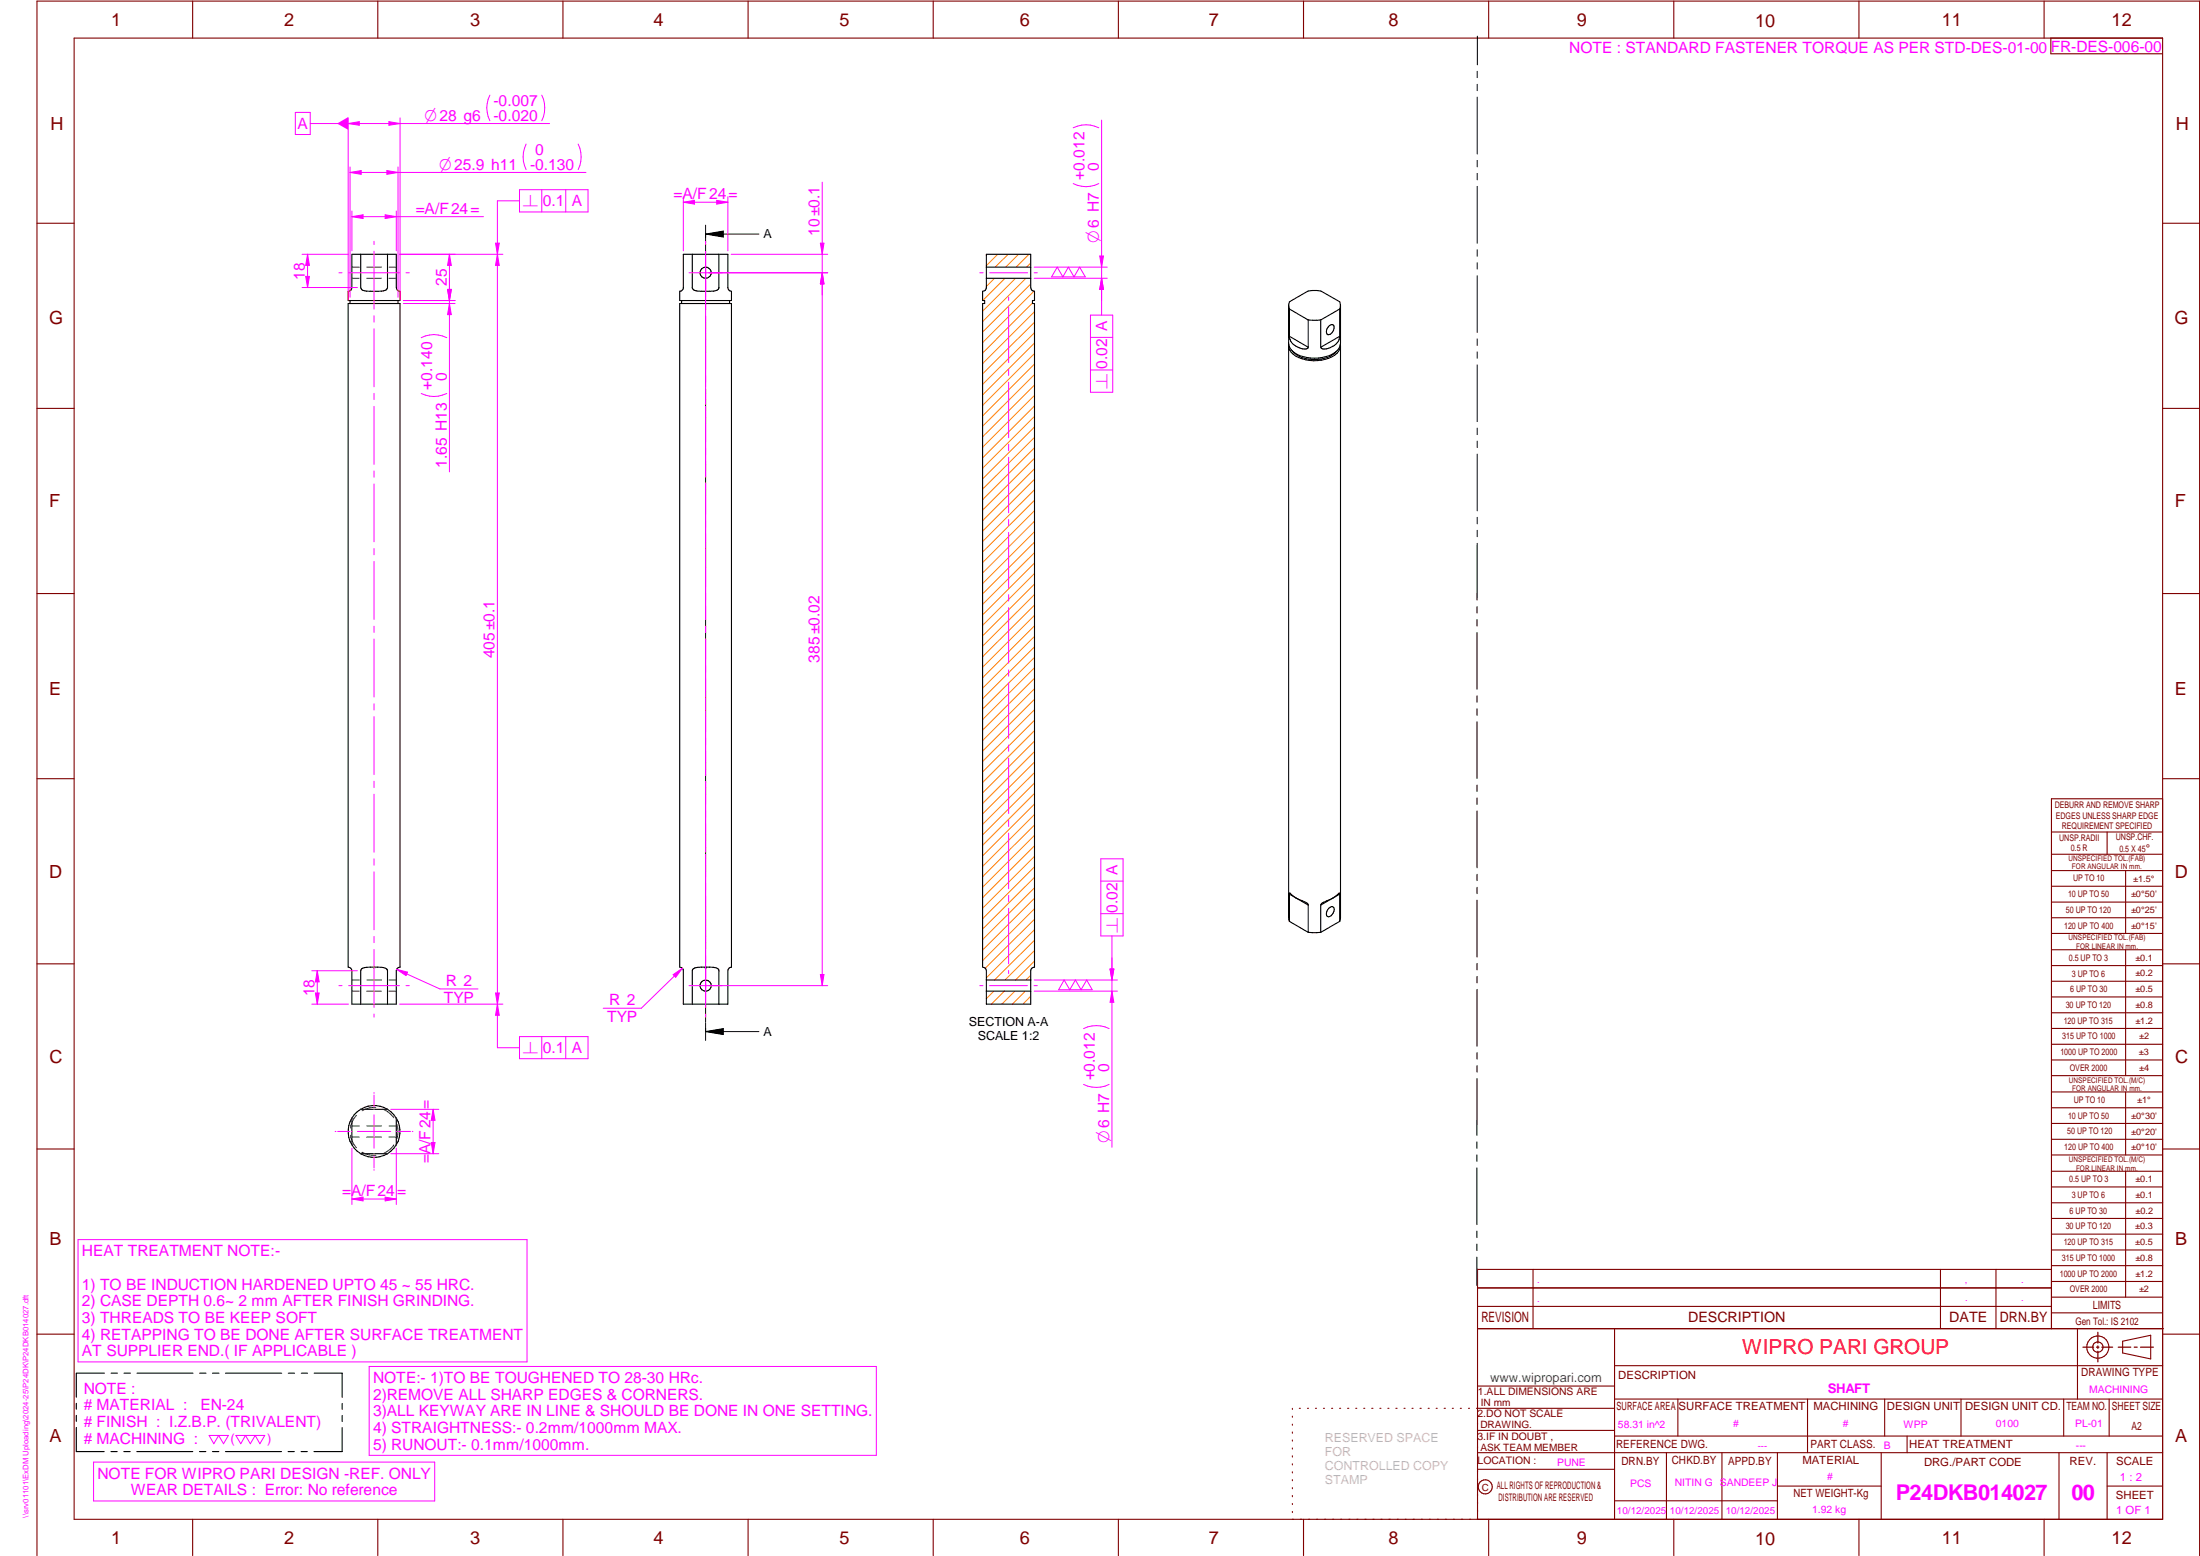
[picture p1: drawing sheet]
<svg xmlns="http://www.w3.org/2000/svg" width="594mm" height="420mm" viewBox="0 0 594 420" stroke-linecap="round" stroke-linejoin="round" font-family="sans-serif">
<g fill="none" stroke="#800000" stroke-width=".3">
<path d="M20 10.3h564v400h-564zM52 .3v10M102 .3v10M152 .3v10M202 .3v10M252 .3v10M302 .3v10M352 .3v10M402 .3v10M452 .3v10M502 .3v10M552 .3v10"/>
<path d="M553.8 10.3v4.2h30.1M10 60.3h10M584 60.3h10M10 110.3h10M584 110.3h10M10 160.3h10M584 160.3h10M10 210.3h10M584 215.7h-30v143.1M584 210.3h10M554 224.7h30M554 230.7h30"/>
<path d="M554 235.1h30M554 239.3h30M569 224.7v6M574 235.1v17M554 243.6h30M554 247.8h30M554 252.1h30M554 256.5h30M574 256.5v33.9M10 260.3h10M554 260.7h30M554 265h30"/>
<path d="M554 269.2h30M554 273.5h30M554 277.7h30M584 260.3h10M554 282h30M554 286.2h30M554 290.4h30M554 294.9h30M554 299.1h30M574 294.9v17M10 310.3h10M554 303.4h30"/>
<path d="M554 307.6h30M554 311.9h30M554 316.3h30M574 316.3v34M584 310.3h10M554 320.5h30M554 324.8h30M554 329h30M554 333.2h30M554 337.5h30M399 358.8h185.2M399 352.8h155"/>
<path d="M399 347.8h155M414 342.8v16M436 358.8v51.5M524 342.8v16M539 342.8v16M554 341.8h30M554 346h30M554 350.3h30M554 354.5h30M554 342.8h-155v67.5M561 358.8v19M10 360.3h10"/>
<path d="M399 374.3h37M436 368.8h148M436 377.8h148M453.1 377.8v10M488.1 377.8v14.5M508.9 377.8v10M529.5 377.8v10M557.3 377.8v10M569.5 377.8v10M573.2 362.2l7.6-1.6v6.3l-7.6-1.6zM584 360.3h10M349 380.3v.3"/>
<path d="M349 382.4v.3M349 384.6v.3M349 386.7v.3M349 388.8v.3M349 391v.3M349 393.1v.3M349 395.3v.3M349 397.4v.3M349 399.5v.3M350.9 380.3h.2M353.1 380.3h.2M355.2 380.3h.3"/>
<path d="M357.4 380.3h.3M359.6 380.3h.3M361.7 380.3h.3M363.9 380.3h.3M366.1 380.3h.3M368.3 380.3h.2M370.4 380.3h.3M372.6 380.3h.3M374.8 380.3h.3M376.9 380.3h.4M379.1 380.3h.3M381.3 380.3h.3"/>
<path d="M383.4 380.3h.4M385.6 380.3h.3M387.8 380.3h.3M390 380.3h.3M392.2 380.3h.3M394.3 380.3h.3M396.5 380.3h.3M398.7 380.3h37.3M399 386.2h37M399 396.7h37M436 387.8h148M450 392.3v18"/>
<path d="M465 392.3v18M480 392.3v18M508 392.3v18M515 387.8v4.5M556 392.3v18M569 392.3v18M584 392.3h-185M52 410.3v9.7M102 410.3v9.7M152 410.3v9.7M202 410.3v9.7M252 410.3v9.7"/>
<path d="M302 410.3v9.7M349 401.7v.3M349 403.8v.4M349 406v.3M349 408.1v.3M352 410.3v9.7M402 410.3v9.7M436 405.3h44M452 410.3v9.7M480 401.3h28M502 410.3v9.7M552 410.3v9.7"/>
<path d="M569 401.3h15M10 420v-419.7h584v419.7"/>
<circle cx="566.5" cy="363.8" r="2.99"/>
<circle cx="566.5" cy="363.7" r="1.41"/>
<circle cx="401.1" cy="401.5" r="1.9"/>
</g>
<g fill="none" stroke="#f0f" stroke-width=".27">
<path d="M101 295v.2M101 295.7v3.2M101 299.4v.2M90.5 305.5h.2M91.2 305.5h3.2M94.9 305.5h.1M95 310v15.2M96.5 305.5h9M101 301v9M101 311.5v.2M101 312.1v3.3M101 315.8v.2"/>
<path d="M107 310v15.2M107 305.5h.2M107.6 305.5h3.3M111.3 305.5h.2M95 323.8l3-.5v1zM25.3 394.8h92.1v10.5h-92.1z"/>
</g>
<g fill="none" stroke="#000" stroke-width=".3">
<path d="M398.9 19.3v1.7M398.9 9.8v7.7M398.9 22.8v1.7M398.9 26.2v15.4M398.9 43.3v1.7M398.9 46.9v1.7M398.9 50.3v15.4M95 68.7h12v8.9a1.01 1.01 0 0 0 1 1.1v2.5h-14v-2.5a1.01 1.01 0 0 0 1-1.1zM97.4 68.7v8.9l.4 .7a14 14 0 0 0 6.5 0l.3-.7v-8.9M184.5 68.7h12v8.9a1.01 1.01 0 0 0 1 1.1v2.5h-13.9v-2.5a1.01 1.01 0 0 0 .9-1.1zM194.1 68.7v8.9l-.3 .7a13.8 13.8 0 0 1-6.5 0l-.4-.7v-8.9M398.9 67.4v1.8"/>
<path d="M398.9 71v1.6M398.9 74.5v15.2M94 82h14v179.2a1.01 1.01 0 0 0-1 .9v9h-12v-9a1.01 1.01 0 0 0-1-.9zM94.5 81.2v.8M107.5 81.2v.8M183.6 82h13.9v179.2a1.01 1.01 0 0 0-1 .9v9h-12v-9a1.01 1.01 0 0 0-.9-.9zM184.1 81.2v.8M197 81.2v.8M398.9 91.5v1.8M398.9 95v1.7M398.9 98.6v15.2M398.9 115.6v1.7"/>
<path d="M398.9 119.1v1.7M398.9 122.6v15.3M398.9 139.7v1.7M398.9 143.2v1.7M398.9 146.7v15.3M398.9 163.8v1.7M398.9 167.3v1.7M398.9 170.8v15.3M398.9 187.9v1.7M398.9 191.4v1.7M398.9 194.9v15.3M398.9 212v1.7"/>
<path d="M398.9 215.5v1.7M398.9 219v15.3M398.9 236.1v1.7M398.9 239.6v1.7M398.9 243.1v15.3M104.6 271.1v-9l-.4-.6a13.8 13.8 0 0 0-6.4 0l-.4 .6v9M186.9 271.1v-9l.4-.6a13.8 13.8 0 0 1 6.5 0l.3 .6v9M398.9 260.2v1.7M398.9 263.7v1.7M398.9 267.2v15.3M97.4 299.6h7.2M97.4 299.6l-1.7 1.4-.7 .9"/>
<path d="M104.6 299.6a6.8 6.8 0 0 0-7.2 0M104.6 299.6l1.7 1.4 .7 .9M398.9 284.3v1.7M398.9 287.8v1.7M398.9 291.3l-.1 15.3M95 301.9a7 7 0 0 0 0 7.2M95 301.9v7.2M95 309.1l.7 .9 1.7 1.5M97.4 311.5h7.2M104.6 311.5a7.1 7.1 0 0 1-7.2 0M107 301.9v7.2M107 301.9a7 7 0 0 1 0 7.2"/>
<path d="M107 309.1l-.7 .9-1.7 1.5M398.8 308.4v1.6M398.8 311.9v1.7M398.8 315.4v15.3M398.8 332.4v1.8M398.8 336v1.7M398.8 339.5v7.6M20.6 378.9v1.6M28.2 370.8h-7.6v6.5M30 370.8h1.7M33.5 370.8h1.7M37 370.8h15.1"/>
<path d="M53.9 370.8h1.7M57.4 370.8h1.7M60.9 370.8h15.2M77.8 370.8h1.7M81.4 370.8h1.7M84.8 370.8h7.6v6.5M92.4 379v1.6M20.6 385.4v6.6h7.5M20.6 382.2v1.6M30 392h1.7M33.4 392h1.8M37 392h15.1"/>
<path d="M53.9 392h1.7M57.4 392h1.7M60.9 392h15.1M77.8 392h1.7M81.3 392h1.7M92.4 385.5v6.5h-7.6M92.4 382.2v1.6"/>
<circle cx="190.6" cy="73.6" r="1.5"/>
<circle cx="190.5" cy="266.1" r="1.5"/>
</g>
<path d="M566.5 359.7v3M562.5 363.8h2.9M566.1 363.8h.7M566.5 363.4v.7M566.5 364.9v2.8M567.6 363.8h2.9M572 363.8h3.4M576.3 363.8h.8M578 363.8h3.5" fill="none" stroke="#800000" stroke-width=".34"/>
<g fill="none" stroke="#008000" stroke-width=".27">
<path d="M95 75.1h2M95 72.1h2M99 75.1h4M99.1 72.1h3.9M105 75.1h2M105.1 72.1h1.9M95 267.6h2M95 264.6h2M99 267.6h4M99.1 264.6h3.9M100.9 261.2h.1M101 261.2h.1"/>
<path d="M101.2 261.2h.1M105 267.6h2M105.1 264.6h1.9M190.4 261.2h.1M190.5 261.2h.1M190.7 261.2h.1M97.5 299.5l-.1 .1M101.5 299.1a5.9 5.9 0 0 0-3.7 .8M103.4 299.5a6.2 6.2 0 0 1 2.9 2.3M104.4 299.4h.1M104.6 299.5v.1M94.7 306.5a6.4 6.4 0 0 0 1.6 3.4"/>
<path d="M94.9 302.2l-.1 .1M94.9 309l.1 .1M95 301.9l-.1 .1M95 307h2M95 304h2M96.3 301.2a6.1 6.1 0 0 0-1.6 3.4M97.4 311.5l.1 .1M97.7 311.7h.1M97.8 311.2h.1M97.8 311.2a6.3 6.3 0 0 0 3.7 .8M99 307h4M99.1 304h3.9"/>
<path d="M104.3 311.7h-.1M104.6 311.5l-.1 .1M105 307h2M105.1 304h1.9M106.3 309.2a5.8 5.8 0 0 1-2.9 2.3M107 301.9h.1M107 309.1h.1M107.1 302.1v.1M107.2 303.6a6.6 6.6 0 0 1 0 3.8"/>
</g>
<path d="M95 323.8l3-.5v1z" fill="#f0f"/>
<path d="M104 323.3l3 .5-3 .5z" fill="none" stroke="#f0f" stroke-width=".27"/>
<path d="M104 323.3l3 .5-3 .5z" fill="#f0f"/>
<path d="M105.5 299.6h13M105.5 311.5h13M116.5 308.5h1l-.5 3zM95 323.8h12" fill="none" stroke="#f0f" stroke-width=".27"/>
<path d="M116.5 308.5h1l-.5 3z" fill="#f0f"/>
<path d="M117 299.6l.5 2.9h-1z" fill="none" stroke="#f0f" stroke-width=".27"/>
<path d="M117 299.6l.5 2.9h-1z" fill="#f0f"/>
<g fill="none" stroke="#f0f" stroke-width=".27">
<path d="M289.8 34.5a7.8 7.8 0 0 1 6.9 0M296.7 49.6a7.5 7.5 0 0 1-6.9 0M264.6 73.7h.9M267.2 73.7h10.3M279.3 72.1h19.7M279.3 75.1h19.7M279.3 73.7h.8M297 69.1h1l-.5 3zM272.4 80.2v.9M272.4 82.9v15M272.4 99.7v1.7M272.4 103.2v15"/>
<path d="M272.4 120v1.7M272.4 123.5v15M272.4 140.3v1.7M272.4 143.8v15M272.4 160.6v1.7M272.4 164.1v15M272.4 180.9v1.7M272.4 184.4v15M272.4 201.2v1.7M272.4 204.7v15M272.4 221.5v1.7M272.4 225v15"/>
<path d="M272.4 241.8v1.7M272.4 245.3v15M264.6 266.1h.8M267.2 266.1h10.2M272.4 262v.9M279.2 266.1h.9M117 299.6v11.9"/>
</g>
<g fill="none" stroke="#ff8000" stroke-width=".27">
<path d="M266.6 68.7l-.2 .2M268.6 75.1l-2.2 2.2M269.4 68.7l-3 3M271.4 75.1l-6 6.1M272.2 68.7l-3.5 3.4M274.2 75.1l-8.9 8.9M275 68.7l-3.4 3.4M277 75.1l-11.7 11.7M277.9 68.7l-3.5 3.4M278.3 71l-1.1 1.1M278.3 76.7l-13 13M279.2 78.6l-13.9 13.9"/>
<path d="M278.8 81.8l-13.5 13.5M279.4 84.2l-14.1 14M279.4 87l-14.1 14M279.4 89.8l-14.1 14M279.4 92.6l-14.1 14M279.4 95.5l-14.1 14M279.4 98.3l-14.1 14M279.4 101.1l-14.1 14M279.4 104l-14.1 13.9M279.4 106.8l-14.1 14M279.4 109.6l-14.1 14M279.4 112.4l-14.1 14"/>
<path d="M279.4 115.3l-14.1 14M279.4 118.1l-14.1 14M279.4 120.9l-14.1 14M279.4 123.7l-14.1 14.1M279.4 126.6l-14.1 14M279.4 129.4l-14.1 14M279.4 132.2l-14.1 14M279.4 135.1l-14.1 14M279.4 137.9l-14.1 14M279.4 140.7l-14.1 14M279.4 143.6l-14.1 14M279.4 146.4l-14.1 14"/>
<path d="M279.4 149.2l-14.1 14M279.4 152l-14.1 14M279.4 154.9l-14.1 14M279.4 157.7l-14.1 14M279.4 160.5l-14.1 14M279.4 163.4l-14.1 13.9M279.4 166.2l-14.1 14M279.4 169l-14.1 14M279.4 171.8l-14.1 14M279.4 174.7l-14.1 14M279.4 177.5l-14.1 14M279.4 180.3l-14.1 14"/>
<path d="M279.4 183.1l-14.1 14M279.4 186l-14.1 14M279.4 188.8l-14.1 14M279.4 191.6l-14.1 14M279.4 194.5l-14.1 13.9M279.4 197.3l-14.1 14M279.4 200.1l-14.1 14M279.4 202.9l-14.1 14.1M279.4 205.8l-14.1 14M279.4 208.6l-14.1 14M279.4 211.4l-14.1 14M279.4 214.2l-14.1 14.1"/>
<path d="M279.4 217.1l-14.1 14M279.4 219.9l-14.1 14M279.4 222.8l-14.1 13.9M279.4 225.6l-14.1 14M279.4 228.4l-14.1 14M279.4 231.2l-14.1 14M279.4 234.1l-14.1 14M279.4 236.9l-14.1 14M279.4 239.7l-14.1 14M279.4 259.5l-5.2 5.1M279.4 256.7l-8 7.9M279.4 248.2l-13.3 13.3"/>
<path d="M279.4 253.9l-10.8 10.7M279.4 242.5l-14.1 14M279.4 245.4l-14.1 14M279.4 251l-13 13M268.4 267.6l-2 2.1M271.2 267.6l-3.5 3.5M274.1 267.6l-3.6 3.5M276.9 267.6l-3.5 3.5M278.3 269l-2.1 2.1M278.3 263.4l-1.3 1.2"/>
</g>
<path d="M266.4 68.7h11.9v8.9a1.01 1.01 0 0 0 1.1 1.1v2.5h-.6v.8h.6v179.2a1.01 1.01 0 0 0-1.1 .9v9h-11.9v-9a1.01 1.01 0 0 0-1.1-.9v-179.2h.6v-.8h-.6v-2.5a1.01 1.01 0 0 0 1.1-1.1zM266.4 75.1h11.9M266.4 72.1h11.9M266.4 267.6h11.9M266.4 264.6h11.9" fill="none" stroke="#000" stroke-width=".3"/>
<path d="M297 69.1h1l-.5 3z" fill="#f0f"/>
<path d="M297.5 75.1l.5 3h-1z" fill="none" stroke="#f0f" stroke-width=".27"/>
<path d="M297.5 75.1l.5 3h-1z" fill="#f0f"/>
<path d="M297.5 32.4v48.8M279.3 267.6h22.4M279.3 264.6h22.4M299.5 277.7a7.8 7.8 0 0 0-6.9 0M300.3 267.6l.5 3h-1zM299.5 292.8a7.8 7.8 0 0 1-6.9 0" fill="none" stroke="#f0f" stroke-width=".27"/>
<path d="M300.3 267.6l.5 3h-1z" fill="#f0f"/>
<path d="M299.8 261.7h1l-.5 2.9z" fill="none" stroke="#f0f" stroke-width=".27"/>
<path d="M299.8 261.7h1l-.5 2.9z" fill="#f0f"/>
<path d="M300.3 252.7v57.1" fill="none" stroke="#f0f" stroke-width=".27"/>
<path d="M299.8 261.7h1l-.5 2.9z" fill="#f0f"/>
<path d="M297.5 75.1v10M297.3 237.9h6M297.3 231.9h6v20.8h-6zM297.3 246.7h6M299.8 261.7h1l-.5 2.9z" fill="none" stroke="#f0f" stroke-width=".27"/>
<path d="M297.5 75.1l.5 3h-1z" fill="#f0f"/>
<path d="M107.9 68.7h27.9M285.5 72.1l1.5 2.7 1.5-2.7 1.5 2.7 1.5-2.7 1.6 2.7h-9.1zM297.5 75.1l.5 3h-1zM294.5 99.9h6M294.5 91.1h6M294.5 85.1h6v20.8h-6zM107.9 271.1h27.9M133.8 268.1h1l-.5 3zM287.4 264.6l1.5 2.7 1.5-2.7 1.5 2.7 1.5-2.7 1.5 2.7h-9zM99.7 369h136.9v24h-136.9zM56.5 387.6h5.2l-1.3 2.2-1.4-2.2-1.3 2.2zM63.7 387.6h7.8l-1.3 2.2-1.3-2.2-1.3 2.2-1.3-2.2-1.3 2.2z" fill="none" stroke="#f0f" stroke-width=".27"/>
<g fill="none" stroke="#000" stroke-width=".27">
<path d="M190.5 60.8v4.8M190.5 65.8v14.3M190.5 63.2h14.4M190.5 63.2l4.8-.8v1.6zM190.5 81.9v1.7M190.5 85.4v14.3M190.5 101.5v1.7M190.5 105v14.3M190.5 121.1v1.7M190.5 124.5v14.4M190.5 140.6v1.7M190.5 144.1v14.3"/>
<path d="M190.5 160.2v1.7M190.5 163.7v14.3M190.5 179.8v1.7M190.5 183.3v14.3M190.5 199.3v1.8M190.5 202.9v14.3M190.5 218.9v1.7M190.5 222.5v14.2M190.5 238.5v1.7M190.5 242v14.3M190.5 258.1v1.7M190.5 278.6l4.8-.9v1.7z"/>
<path d="M190.5 261.6v14.3M190.5 276.1v4.9M190.5 278.6h14.4"/>
</g>
<path d="M190.5 63.2l4.8-.8v1.6zM190.5 278.6l4.8-.9v1.7z" fill="#000"/>
<g fill="none" stroke="#000" stroke-width=".3">
<path d="M348 93.3v154.5l.2 1M348 82.5v10.2a4.2 4.2 0 0 0 3.8 3.6 10 10 0 0 0 9.4-1.8l.4-.6 .4-1.2v-10.2M348 93v.3M348.2 90.8l5.1 3M348.2 83.4l-.2-1.2 .2-.7 5.1-2.9 2.3-.2 1.1 .2 5.1 2.9 .1 1.3-.1 .6M348.2 83.4l5.1 3M348.2 83.4v7.7a4.3 4.3 0 0 0 4.9 3l.2-.3M349 94.8a9.1 9.1 0 0 0 10.9 1l1.1-1M353.3 86.4h3.4M353.3 86.4v7.4M356.7 86.4v7.4M359 87.9l.4-.2a.68 .68 0 0 1 .7 .2 .68 .68 0 0 1 .1 .7l-.1 .5a1.32 1.32 0 0 1-1.8 1.1l-.1-.2a2.06 2.06 0 0 1 .8-2.1z"/>
<path d="M361.8 90.8l-5.1 3M361.8 90.8a4.1 4.1 0 0 1-4.9 3.3l-.2-.3M361.8 83.4v7.4M361.8 83.4l-5.1 3M361.9 93a3.8 3.8 0 0 1-3.1 3.7 10.6 10.6 0 0 1-9.6-1 3.2 3.2 0 0 1-1.2-2.4M362 93.3v154.5l-.2 1M348.2 248.8l5.1 3M348.2 241.4l5.1 3M353.3 244.4l-.5-.6a13 13 0 0 1-4.4-2.6l-.2 .1v7.5M353.3 244.4v7.4M356.7 244.4v7.4M356.7 251.8h-3.4"/>
<path d="M358.8 245.3a.85 .85 0 0 1 1.3-.3 1.78 1.78 0 0 1-1.6 2.5 1.6 1.6 0 0 1 .3-2.2zM361.6 241.2h.1M361.6 241.2a11 11 0 0 1-4.5 2.6l-.4 .6M361.7 241.2l.1 .2M361.8 241.4l-5.1 3M361.8 248.8l-5.1 3M361.8 241.4v7.4"/>
</g>
<path d="M133.8 268.1h1l-.5 3z" fill="#f0f"/>
<path d="M134.3 68.7l.5 3h-1z" fill="none" stroke="#f0f" stroke-width=".27"/>
<path d="M134.3 68.7l.5 3h-1z" fill="#f0f"/>
<path d="M95 57v10.7M95 58.5l3-.5v1zM107 57v10.7M134.3 68.7v202.4" fill="none" stroke="#f0f" stroke-width=".27"/>
<path d="M95 58.5l3-.5v1z" fill="#f0f"/>
<path d="M104 58l3 .5-3 .5z" fill="none" stroke="#f0f" stroke-width=".27"/>
<path d="M104 58l3 .5-3 .5z" fill="#f0f"/>
<path d="M95 58.5h35.5M184.5 54.6l3-.5v1zM184.5 53.1v14.6M196.5 53.1v14.6" fill="none" stroke="#f0f" stroke-width=".27"/>
<path d="M184.5 54.6l3-.5v1z" fill="#f0f"/>
<path d="M193.5 54.1l3 .5-3 .5z" fill="none" stroke="#f0f" stroke-width=".27"/>
<path d="M193.5 54.1l3 .5-3 .5z" fill="#f0f"/>
<path d="M184.5 54.6h12M191.4 73.7h32.1M197.4 68.7h26.1M221.5 65.7h1l-.5 3zM21.1 334.7h121.2v33h-121.2z" fill="none" stroke="#f0f" stroke-width=".27"/>
<path d="M221.5 65.7h1l-.5 3z" fill="#f0f"/>
<path d="M222 73.7l.5 3h-1z" fill="none" stroke="#f0f" stroke-width=".27"/>
<path d="M222 73.7l.5 3h-1z" fill="#f0f"/>
<path d="M222 49.2v30.5M191.4 73.7h32.1M222 73.7l.5 3h-1zM191.4 266.1h32.1" fill="none" stroke="#f0f" stroke-width=".27"/>
<path d="M222 73.7l.5 3h-1z" fill="#f0f"/>
<path d="M221.5 263.1h1l-.5 3z" fill="none" stroke="#f0f" stroke-width=".27"/>
<path d="M221.5 263.1h1l-.5 3z" fill="#f0f"/>
<path d="M81.6 77.6h14.9M81.6 68.7h12.5M83.1 68.7l.5 3h-1.1zM222 73.7v192.4" fill="none" stroke="#f0f" stroke-width=".27"/>
<path d="M83.1 68.7l.5 3h-1.1z" fill="#f0f"/>
<path d="M82.5 74.6h1.1l-.5 3z" fill="none" stroke="#f0f" stroke-width=".27"/>
<path d="M82.5 74.6h1.1l-.5 3z" fill="#f0f"/>
<path d="M83.1 68.7v8.9M84.2 262.1h12.3M84.2 271.1h9.9M85.2 268.1h1l-.5 3z" fill="none" stroke="#f0f" stroke-width=".27"/>
<path d="M85.2 268.1h1l-.5 3z" fill="#f0f"/>
<path d="M85.7 262.1l.5 3h-1z" fill="none" stroke="#f0f" stroke-width=".27"/>
<path d="M85.7 262.1l.5 3h-1z" fill="#f0f"/>
<path d="M107.9 68.7h15M121.4 68.7l.5 3h-1zM108.9 81.2h14M85.7 262.1v9" fill="none" stroke="#f0f" stroke-width=".27"/>
<path d="M121.4 68.7l.5 3h-1z" fill="#f0f"/>
<path d="M120.9 78.1h1l-.5 3.1z" fill="none" stroke="#f0f" stroke-width=".27"/>
<path d="M120.9 78.1h1l-.5 3.1z" fill="#f0f"/>
<path d="M120.9 78.1h1l-.5 3.1zM121.4 68.7v12.5M108.9 81.2h14M108.9 82h14M120.6 91.2a7.5 7.5 0 0 0-6.9 0M120.6 106.3a7.8 7.8 0 0 1-6.9 0" fill="none" stroke="#f0f" stroke-width=".27"/>
<path d="M120.9 78.1h1l-.5 3.1z" fill="#f0f"/>
<path d="M121.4 82l.5 3h-1z" fill="none" stroke="#f0f" stroke-width=".27"/>
<path d="M121.4 82l.5 3h-1z" fill="#f0f"/>
<path d="M121.4 75.1v52.3M107.1 261.7l3 .8-.5 .9zM107.1 261.7l11.7 5.3h10.3" fill="none" stroke="#f0f" stroke-width=".27"/>
<path d="M107.1 261.7l3 .8-.5 .9z" fill="#f0f"/>
<path d="M181.8 263.2l2.5-1.7-1.9 2.4zM184.3 261.5l-11.1 10.7h-10.3" fill="none" stroke="#f0f" stroke-width=".27"/>
<path d="M181.8 263.2l2.5-1.7-1.9 2.4z" fill="#f0f"/>
<g fill="none" stroke="#f0f" stroke-width=".27">
<path d="M142.1 38.9a7.8 7.8 0 0 0 0 6.9M156.1 38.9a7.8 7.8 0 0 1 0 6.9M94.5 46.6l3-.5v1zM94.5 45.1v35.2M107.5 45.1v35.2M91.5 73.7h.9M94.1 73.7h13.8M101 65.2v.8M101 67.8v15.7M109.6 73.7h.9M186 73.7h9M190.5 65.2v.8"/>
<path d="M190.5 67.8v41.4M101 85.3v1.7M101 88.8v15.6M101 106.2v1.7M101 109.7v15.7M190.5 109.7v19.2M101 127.2v1.7M101 130.7v15.6M190.5 130.4v17.5M101 148.1v1.7M101 151.6v15.7M190.5 148.1v3.3"/>
<path d="M190.5 151.6v15.7M101 169.1v1.7M101 172.6v15.6M190.5 169.1v1.7M190.5 172.6v15.6M101 190v1.7M101 193.5v15.7M190.5 188.4v3.3M190.5 191.9v17.6M101 210.9v1.8M101 214.5v15.6M190.5 210.9v19.2"/>
<path d="M101 231.9v1.7M101 235.4v15.7M190.5 230.6v41.4M101 252.9v1.7M101 256.4v15.6M91.5 266.1h.9M94.1 266.1h13.8M101 273.8v.9M109.6 266.1h.9M186 266.1h9M190.5 273.8v.9"/>
</g>
<path d="M94.5 46.6l3-.5v1z" fill="#f0f"/>
<path d="M104.5 46.1l3 .5-3 .5z" fill="none" stroke="#f0f" stroke-width=".27"/>
<path d="M104.5 46.1l3 .5-3 .5z" fill="#f0f"/>
<path d="M94 33.4l3-.5v.9zM94 31.8v49.3M108 31.8v49.3M132.3 25.7a7.5 7.5 0 0 0 0 6.9M146.3 25.7a7.8 7.8 0 0 1 0 6.9M94.5 46.6h63.7" fill="none" stroke="#f0f" stroke-width=".27"/>
<path d="M94 33.4l3-.5v.9z" fill="#f0f"/>
<path d="M105 32.9l3 .5-3 .4z" fill="none" stroke="#f0f" stroke-width=".27"/>
<path d="M105 32.9l3 .5-3 .4z" fill="#f0f"/>
<path d="M83.8 33.4h64.6" fill="none" stroke="#f0f" stroke-width=".27"/>
<path d="M91 33.4l3-1.8v3.5z" fill="#f0f"/>
<path d="M79.7 30.4h4.1v5.9h-4.1zM134.3 54.2v14.5" fill="none" stroke="#f0f" stroke-width=".27"/>
<path d="M133.8 65.7h1l-.5 3z" fill="#f0f"/>
<path d="M134.3 54.2h6M140.3 51.2h18.5v6h-18.5zM146.3 51.2v6M152.8 51.2v6M133.8 65.7h1l-.5 3zM134.3 271.1v11.8" fill="none" stroke="#f0f" stroke-width=".27"/>
<path d="M134.3 271.1l.5 3.1h-1z" fill="#f0f"/>
<path d="M134.3 271.1l.5 3.1h-1zM140.3 279.9h18.5v6h-18.5zM146.3 279.9v6M152.8 279.9v6M134.3 282.9h6" fill="none" stroke="#f0f" stroke-width=".27"/>
<g font-size="5.9" fill="#f0f">
<text x="511.9" y="405.1">P24DKB014027</text>
<text x="559.4" y="405.1">00</text>
</g>
<text font-size="5.6" fill="#f00" x="470.5" y="365.5">WIPRO PARI GROUP</text>
<g font-size="4.9" fill="#800000">
<text x="30" y="6.9">1</text>
<text x="76.7" y="6.9">2</text>
<text x="127" y="6.9">3</text>
<text x="176.5" y="6.9">4</text>
<text x="226.7" y="6.9">5</text>
<text x="275.4" y="6.9">6</text>
<text x="326.4" y="6.9">7</text>
<text x="375" y="6.9">8</text>
<text x="425.8" y="6.9">9</text>
<text x="473.9" y="7.3">10</text>
<text x="524.3" y="6.9">11</text>
<text x="570.2" y="6.9">12</text>
<text x="13.6" y="35.1">H</text>
<text x="587.6" y="35.1">H</text>
<text x="13.2" y="87.5">G</text>
<text x="587.2" y="87.5">G</text>
<text x="13.2" y="137">F</text>
<text x="587.2" y="137">F</text>
<text x="13.2" y="187.6">E</text>
<text x="587.2" y="187.6">E</text>
<text x="13.2" y="237">D</text>
<text x="587.2" y="237">D</text>
<text x="13.4" y="287.1">C</text>
<text x="587.4" y="287.1">C</text>
<text x="13.4" y="336.2">B</text>
<text x="587.4" y="336.2">B</text>
<text x="13.4" y="389.3">A</text>
<text x="587.4" y="389.3">A</text>
<text x="30" y="416.9">1</text>
<text x="76.7" y="416.9">2</text>
<text x="127" y="416.9">3</text>
<text x="176.5" y="416.9">4</text>
<text x="226.7" y="416.9">5</text>
<text x="275.4" y="416.9">6</text>
<text x="326.4" y="416.9">7</text>
<text x="375" y="416.9">8</text>
<text x="425.8" y="416.9">9</text>
<text x="473.9" y="417.3">10</text>
<text x="524.3" y="416.9">11</text>
<text x="570.2" y="416.9">12</text>
</g>
<g font-size="4.6" fill="#f0f">
<text x="114.7" y="32.6">O28 g6</text>
<text x="118.6" y="45.8">O25.9 h11</text>
<text x="141.2" y="55.7">n</text>
<text x="296.7" y="65.5" transform="rotate(-90 296.7 65.5)">O6 H7</text>
<text x="299" y="105" transform="rotate(-90 299 105)">n</text>
<text x="301.7" y="251.8" transform="rotate(-90 301.7 251.8)">n</text>
<text x="141.2" y="284.4">n</text>
<text x="299.5" y="308.7" transform="rotate(-90 299.5 308.7)">O6 H7</text>
</g>
<g font-size="4.2" fill="#f0f">
<text x="423.7" y="14.3">NOTE : STANDARD FASTENER TORQUE AS PER STD-DES-01-00</text>
<text x="553.8" y="14">FR-DES-006-00</text>
<text x="133.3" y="28.7">-0.007</text>
<text x="80.3" y="34.8">A</text>
<text x="133.3" y="32.6">-0.020</text>
<text x="144.5" y="41.9">0</text>
<text x="143.1" y="45.8">-0.130</text>
<text x="296.7" y="46.1" transform="rotate(-90 296.7 46.1)">0</text>
<text x="181.9" y="53.8">=A/F24</text>
<text x="196.8" y="53.8">=</text>
<text x="292.8" y="48.6" transform="rotate(-90 292.8 48.6)">+0.012</text>
<text x="112.3" y="57.7">=A/F24=</text>
<text x="146.6" y="55.7">0.1 A</text>
<text x="221.3" y="63.7" transform="rotate(-90 221.3 63.7)">10±0.1</text>
<text x="82.3" y="75.5" transform="rotate(-90 82.3 75.5)">18</text>
<text x="120.6" y="77.3" transform="rotate(-90 120.6 77.3)">25</text>
<text x="299" y="99.6" transform="rotate(-90 299 99.6)">0.02 A</text>
<text x="116.7" y="105.2" transform="rotate(-90 116.7 105.2)">+0.140</text>
<text x="120.6" y="102.8" transform="rotate(-90 120.6 102.8)">0</text>
<text x="120.6" y="126.4" transform="rotate(-90 120.6 126.4)">1.65 H13</text>
<text x="133.6" y="177.8" transform="rotate(-90 133.6 177.8)">405±0.1</text>
<text x="221.3" y="179" transform="rotate(-90 221.3 179)">385±0.02</text>
<text x="301.7" y="246.4" transform="rotate(-90 301.7 246.4)">0.02 A</text>
<text x="84.9" y="269" transform="rotate(-90 84.9 269)">18</text>
<text x="120.3" y="266.3">R 2</text>
<text x="119.8" y="270.8">TYP</text>
<text x="164" y="276">TYP</text>
<text x="164.5" y="271.5">R 2</text>
<text x="146.6" y="284.4">0.1 A</text>
<text x="295.6" y="291.8" transform="rotate(-90 295.6 291.8)">+0.012</text>
<text x="299.5" y="289.3" transform="rotate(-90 299.5 289.3)">0</text>
<text x="116.2" y="299.3" transform="rotate(-90 116.2 299.3)">=</text>
<text x="116.2" y="314.2" transform="rotate(-90 116.2 314.2)">=A/F24</text>
<text x="92.4" y="323">=A/F24</text>
<text x="107.2" y="323">=</text>
<text x="22.1" y="339.3">HEAT TREATMENT NOTE:-</text>
<text x="22.1" y="348.2">1) TO BE INDUCTION HARDENED UPTO 45 ~ 55 HRC.</text>
<text x="22.1" y="352.8">2) CASE DEPTH 0.6~ 2 mm AFTER FINISH GRINDING.</text>
<text x="22.1" y="357.3">3) THREADS TO BE KEEP SOFT</text>
<text x="22.1" y="361.7">4) RETAPPING TO BE DONE AFTER SURFACE TREATMENT</text>
<text x="22.1" y="366.2">AT SUPPLIER END.( IF APPLICABLE )</text>
<text x="22.6" y="376.3">NOTE :</text>
<text x="100.7" y="373.5">NOTE:- 1)TO BE TOUGHENED TO 28-30 HRc.</text>
<text x="100.7" y="378">2)REMOVE ALL SHARP EDGES &amp; CORNERS.</text>
<text x="22.6" y="380.8"># MATERIAL :</text>
<text x="54.1" y="380.8">EN-24</text>
<text x="100.7" y="382.5">3)ALL KEYWAY ARE IN LINE &amp; SHOULD BE DONE IN ONE SETTING.</text>
<text x="22.6" y="385.3"># FINISH : I.Z.B.P. (TRIVALENT)</text>
<text x="22.6" y="389.8"># MACHINING :</text>
<text x="100.7" y="387">4) STRAIGHTNESS:- 0.2mm/1000mm MAX.</text>
<text x="100.7" y="391.5">5) RUNOUT:- 0.1mm/1000mm.</text>
<text x="26.3" y="399.3">NOTE FOR WIPRO PARI DESIGN -REF. ONLY</text>
<text x="35.3" y="403.8">WEAR DETAILS : Error: No reference</text>
</g>
<g font-size="3.9" fill="#800000">
<text x="400" y="357.1">REVISION</text>
<text x="455.9" y="357.1">DESCRIPTION</text>
<text x="526.4" y="357.1">DATE</text>
<text x="540" y="357.1">DRN.BY</text>
</g>
<text font-size="3.6" fill="#f0f" x="493.6" y="376.1">SHAFT</text>
<text font-size="3.5" fill="#00f" x="402.4" y="373.3">www.wipropari.com</text>
<g font-size="3.5" fill="#f0f">
<text x="62.2" y="389.6">(</text>
<text x="72.2" y="389.6">)</text>
</g>
<g font-size="3.4">
<text x="206.2" y="64.4">A</text>
<text x="206.2" y="279.7">A</text>
<text x="261.6" y="277.2">SECTION A-A</text>
<text x="264" y="280.8">SCALE 1:2</text>
</g>
<g font-size="3.4" fill="#c0c0c0">
<text x="357.8" y="389.5">RESERVED SPACE</text>
<text x="357.8" y="393.3">FOR</text>
<text x="357.8" y="397">CONTROLLED COPY</text>
<text x="357.8" y="400.8">STAMP</text>
</g>
<g font-size="3.1" fill="#800000">
<text x="565.1" y="353.5">LIMITS</text>
<text x="562" y="371.7">DRAWING TYPE</text>
<text x="437" y="372.3">DESCRIPTION</text>
<text x="436.5" y="380.8">SURFACE AREA</text>
<text x="453.3" y="380.8">SURFACE TREATMENT MACHINING</text>
<text x="509.5" y="380.8">DESIGN UNIT DESIGN UNIT CD.</text>
<text x="558" y="380.6">TEAM NO.</text>
<text x="570.3" y="380.7">SHEET SIZE</text>
<text x="575.6" y="386.1">A2</text>
<text x="436.4" y="391.1">REFERENCE DWG.</text>
<text x="437.8" y="395.5">DRN.BY</text>
<text x="451.4" y="395.4">CHKD.BY</text>
<text x="466.6" y="395.5">APPD.BY</text>
<text x="486.7" y="395.4">MATERIAL</text>
<text x="488.9" y="390.9">PART CLASS.</text>
<text x="515.6" y="390.9">HEAT TREATMENT</text>
<text x="519.6" y="395.9">DRG./PART CODE</text>
<text x="558.9" y="395.5">REV.</text>
<text x="571.4" y="395.6">SCALE</text>
<text x="484.3" y="404.2">NET WEIGHT-Kg</text>
<text x="571.4" y="404.7">SHEET</text>
</g>
<g font-size="3.1" fill="#f0f">
<text x="572.5" y="399.9">1 : 2</text>
<text x="571.4" y="408.8">1 OF 1</text>
</g>
<text font-size="3" fill="#800000" x="579.5" y="230.1">°</text>
<g font-size="2.8" fill="#800000">
<text x="560.4" y="357.7">Gen Tol.: IS 2102</text>
<text x="399.1" y="376.6">1.ALL DIMENSIONS ARE</text>
<text x="399" y="382.7">2.DO NOT SCALE</text>
<text x="399" y="388.7">3.IF IN DOUBT ,</text>
<text x="399" y="395.4">LOCATION :</text>
<text x="404.2" y="402">ALL RIGHTS OF REPRODUCTION &amp;</text>
<text x="404.7" y="405.4">DISTRIBUTION ARE RESERVED</text>
</g>
<g font-size="2.8" fill="#f0f">
<text x="564.2" y="376.2">MACHINING</text>
<text x="436.9" y="385.5">58.31 in^2</text>
<text x="468" y="385.3">#</text>
<text x="497.6" y="385.2">#</text>
<text x="514" y="385.5">WPP</text>
<text x="538.9" y="385.4">0100</text>
<text x="560.4" y="385.3">PL-01</text>
<text x="420.5" y="396">PUNE</text>
<text x="508.7" y="391.2">B</text>
<text x="560.6" y="391.2">---</text>
<text x="440.2" y="401.5">PCS</text>
<text x="452.2" y="401.3">NITIN G SANDEEP J</text>
<text x="493.4" y="399.5">#</text>
<text x="489.3" y="408.5">1.92 kg</text>
</g>
<g font-size="2.7" fill="#800000">
<text x="399.9" y="379.7">IN mm</text>
<text x="399.7" y="385.7">DRAWING.</text>
<text x="399.7" y="391.8">ASK TEAM MEMBER</text>
<text x="400.1" y="402.5">C</text>
</g>
<g font-size="2.7" fill="#f0f">
<text x="436.6" y="408.7">10/12/2025</text>
<text x="450.9" y="408.8">10/12/2025</text>
<text x="466" y="408.9">10/12/2025</text>
</g>
<g font-size="2.5" fill="#800000">
<text x="554.9" y="218.3">DEBURR AND REMOVE SHARP</text>
<text x="555.2" y="221">EDGES UNLESS SHARP EDGE</text>
<text x="556.1" y="227.1">UNSP.RADII</text>
<text x="556.8" y="223.8">REQUIREMENT SPECIFIED</text>
<text x="571.4" y="226.9">UNSP.CHF.</text>
<text x="559.2" y="229.9">0.5 R</text>
<text x="572.3" y="230.1">0.5 X 45</text>
<text x="559.8" y="238">UP TO 10</text>
<text x="576.1" y="238.1">±1.5°</text>
<text x="558.5" y="242.2">10 UP TO 50</text>
<text x="575.5" y="242.3">±0°50'</text>
<text x="557.4" y="250.7">120 UP TO 400</text>
<text x="557.9" y="246.5">50 UP TO 120</text>
<text x="575.5" y="250.7">±0°15'</text>
<text x="575.5" y="246.5">±0°25'</text>
<text x="558.7" y="259.4">0.5 UP TO 3</text>
<text x="559.5" y="263.7">3 UP TO 6</text>
<text x="576.6" y="263.6">±0.2</text>
<text x="576.6" y="259.4">±0.1</text>
<text x="559" y="267.9">6 UP TO 30</text>
<text x="576.6" y="267.9">±0.5</text>
<text x="557.8" y="272.2">30 UP TO 120</text>
<text x="576.6" y="272.2">±0.8</text>
<text x="556.9" y="280.7">315 UP TO 1000</text>
<text x="557.3" y="276.4">120 UP TO 315</text>
<text x="576.6" y="276.4">±1.2</text>
<text x="577.7" y="280.7">±2</text>
<text x="556.4" y="284.9">1000 UP TO 2000</text>
<text x="577.6" y="284.9">±3</text>
<text x="558.9" y="289.2">OVER 2000</text>
<text x="577.7" y="289.3">±4</text>
<text x="560" y="297.9">UP TO 10</text>
<text x="577.1" y="297.9">±1°</text>
<text x="558.5" y="302.1">10 UP TO 50</text>
<text x="575.5" y="302.1">±0°30'</text>
<text x="557.4" y="310.6">120 UP TO 400</text>
<text x="558.2" y="306.3">50 UP TO 120</text>
<text x="575.5" y="310.6">±0°10'</text>
<text x="575.5" y="306.4">±0°20'</text>
<text x="558.8" y="319.2">0.5 UP TO 3</text>
<text x="559.4" y="323.4">3 UP TO 6</text>
<text x="576.6" y="319.2">±0.1</text>
<text x="576.6" y="323.5">±0.1</text>
<text x="558.9" y="327.7">6 UP TO 30</text>
<text x="576.7" y="327.7">±0.2</text>
<text x="557.8" y="332">30 UP TO 120</text>
<text x="576.6" y="332">±0.3</text>
<text x="556.8" y="340.5">315 UP TO 1000</text>
<text x="557.3" y="336.3">120 UP TO 315</text>
<text x="576.6" y="336.3">±0.5</text>
<text x="576.6" y="340.5">±0.8</text>
<text x="556.2" y="344.7">1000 UP TO 2000</text>
<text x="576.6" y="344.7">±1.2</text>
<text x="558.9" y="349">OVER 2000</text>
<text x="577.6" y="349">±2</text>
</g>
<g font-size="2.5" fill="#f0f">
<text x="415.1" y="346.3">.</text>
<text x="530.6" y="346.5">,</text>
<text x="545.8" y="346.4">.</text>
<text x="415.1" y="351.5">.</text>
<text x="530.6" y="351.2">.</text>
<text x="545.8" y="351.3">.</text>
<text x="474.7" y="391.2">---</text>
</g>
<g font-size="2.1" fill="#800000">
<text x="558.5" y="232.4">UNSPECIFIED TOL.(FAB)</text>
<text x="559.5" y="234.7">FOR ANGULAR IN mm.</text>
<text x="558.6" y="253.9">UNSPECIFIED TOL.(FAB)</text>
<text x="560.7" y="256.3">FOR LINEAR IN mm.</text>
<text x="558.7" y="292.3">UNSPECIFIED TOL.(M/C)</text>
<text x="559.6" y="294.7">FOR ANGULAR IN mm.</text>
<text x="558.7" y="313.7">UNSPECIFIED TOL.(M/C)</text>
<text x="560.6" y="316.1">FOR LINEAR IN mm.</text>
</g>
<text font-size="2.1" fill="#f0f" x="7.7" y="409.8" transform="rotate(-90 7.7 409.8)">\\srv01101\ExDM Uploading\2024-25\P24DK\P24DKB014027.dft</text>
</svg>
